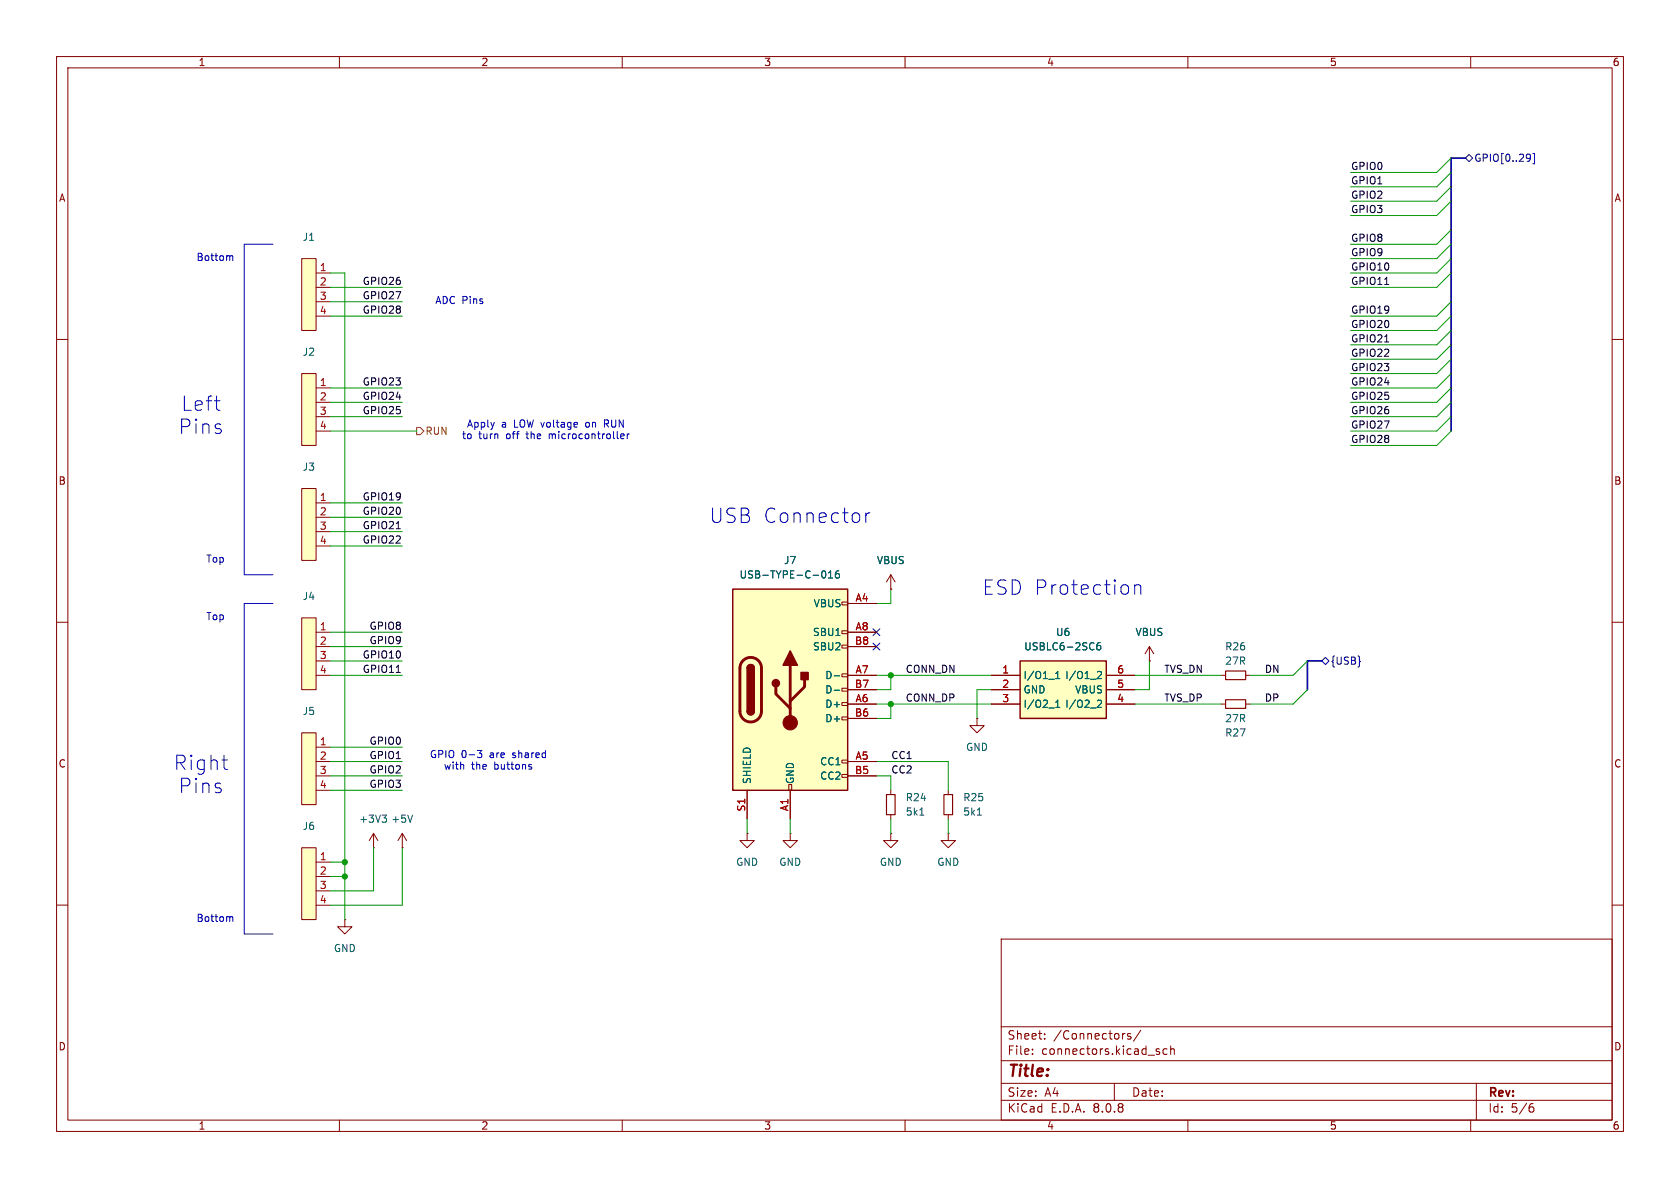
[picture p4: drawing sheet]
<svg xmlns="http://www.w3.org/2000/svg" width="297mm" height="210mm" viewBox="0 0 297 210" stroke-linecap="round" stroke-linejoin="round" font-family="sans-serif">
<g fill="none" stroke="#840000" stroke-width=".18">
<path d="M10 10h277v190h-277zM12 12h273v186h-273zM60 10v2M110 10v2M160 10v2M210 10v2M260 10v2M10 60h2M285 60h2M10 110h2M285 110h2M10 160h2"/>
<path d="M177 166h108v32h-108zM285 160h2M60 198v2M110 198v2M160 198v2M177 194.5h108M177 191.5h108M177 187.5h108M177 181.5h108M182.5 186.3v.1M182.5 185.5v.1M184.7 183.6v.1"/>
<path d="M184.7 182.8v.1M197 191.5v3M198.7 182.7h.2M199.9 182.8l-.4-.1-.2 .2 .1 .2 .5 .2v.3h-.6M201.7 182.1l-1.3 2M204.6 185.9l.4 .1v.2l-.2 .2h-.3M204.6 185.4l.4 .1M206.3 185.5l-.4-.1-.3 .3v.4l.1 .2h.6M207 185.5l.2-.1 .3 .1 .1 .9M207 184.9v1.5M210 198v2M260 198v2"/>
<path d="M261 191.5v6.5M270.6 195.7h.4l.2 .3-.1 .5-.5 .1M271 195.1l-.4 .1"/>
</g>
<path d="M53.3 86.4h2.6v12.7h-2.6z" fill="#ffffc2"/>
<path d="M53.3 86.4h2.6v12.7h-2.6zM55.9 88.9h2.5M55.9 91.4h2.5M55.9 94h2.5M55.9 96.5h2.5" fill="none" stroke="#840000" stroke-width=".18"/>
<path d="M53.3 66h2.6v12.7h-2.6z" fill="#ffffc2"/>
<path d="M53.3 66h2.6v12.7h-2.6zM55.9 68.6h2.5M55.9 71.1h2.5M55.9 73.7h2.5M55.9 76.2h2.5M215.9 119.4h.8M220.2 119.4h.8" fill="none" stroke="#840000" stroke-width=".18"/>
<path d="M216.7 118.6h3.5v1.5h-3.5z" fill="none" stroke="#840000" stroke-width=".2"/>
<path d="M53.3 45.7h2.6v12.7h-2.6z" fill="#ffffc2"/>
<path d="M53.3 45.7h2.6v12.7h-2.6zM55.9 48.3h2.5M55.9 50.8h2.5M55.9 53.3h2.5M55.9 55.9h2.5M61 162.6v1.2h1.2l-1.2 1.3-1.3-1.3h1.3M61 162.6h.1" fill="none" stroke="#840000" stroke-width=".18"/>
<path d="M53.3 109.2h2.6v12.7h-2.6z" fill="#ffffc2"/>
<path d="M53.3 109.2h2.6v12.7h-2.6zM55.9 111.8h2.5M55.9 114.3h2.5M55.9 116.8h2.5M55.9 119.4h2.5" fill="none" stroke="#840000" stroke-width=".18"/>
<path d="M129.5 104.1h20.4v35.6h-20.4z" fill="#ffffc2"/>
<g fill="none" stroke="#840000" stroke-width=".18">
<path d="M148.8 119.1h1.1v.5h-1.1zM148.8 114h1.1v.6h-1.1zM148.8 111.5h1.1v.5h-1.1zM148.8 106.4h1.1v.5h-1.1zM149.9 106.7h5M149.9 119.4h5M149.9 111.8h5M149.9 114.3h5M132.1 139.7v5.1M139.4 138.7h.6v1h-.6zM139.7 139.7v5.1M148.8 136.9h1.1v.5h-1.1z"/>
<path d="M148.8 134.4h1.1v.5h-1.1zM148.8 126.7h1.1v.6h-1.1zM148.8 124.2h1.1v.5h-1.1zM148.8 121.7h1.1v.5h-1.1zM149.9 134.6h5M149.9 124.5h5M149.9 137.2h5M149.9 127h5M149.9 121.9h5M172.7 127v1.3h1.3l-1.3 1.2-1.3-1.2h1.3M172.7 127h.1"/>
</g>
<path d="M129.5 104.1h20.4v35.6h-20.4zM132.1 118.1a.64 .64 0 0 1 .6-.6 .64 .64 0 0 1 .6 .6M132.1 125.7a.64 .64 0 0 0 .6 .7 .64 .64 0 0 0 .6-.7" fill="none" stroke="#840000" stroke-width=".25"/>
<path d="M131.4 116.8a1.9 1.9 0 0 1 2-.4 1.9 1.9 0 0 1 1.2 1.7v7.6a1.91 1.91 0 0 1-1.9 1.9 1.91 1.91 0 0 1-1.9-1.9v-7.7l.2-.7zM139.7 117.6v10.2M137.2 121.4v1.3l2.5 2.5M142.2 120.1v1.3l-2.5 2.6" fill="none" stroke="#840000" stroke-width=".51"/>
<g fill="#840000" stroke="#840000" stroke-width=".25">
<path d="M132.1 125.7h1.2a.64 .64 0 0 1-.6 .7 .64 .64 0 0 1-.6-.7z"/>
<path d="M132.1 118.1h1.2v7.6h-1.2z"/>
<path d="M132.3 117.7a.64 .64 0 0 1 .7-.2 .64 .64 0 0 1 .3 .6h-1.2z"/>
<path d="M139.7 115.1l1.3 2.5h-2.6z"/>
<path d="M141.6 118.9h1.3v1.2h-1.3z"/>
<circle cx="137.2" cy="120.8" r=".63"/>
</g>
<circle cx="139.7" cy="127.8" r="1.27" fill="#840000" stroke="#840000" stroke-width=".18"/>
<path d="M145.4 101l.2-.1a.68 .68 0 0 1 .4 .6 .68 .68 0 0 1-.4 .7l-.2-.1M146.5 102.2h.7M146.5 101.3l.3-.4v1.3M147.5 119.5h.9M148.3 100.9l-.4 .1a.86 .86 0 0 0 0 1.2l.4-.1 .1-.5-.2-.2h-.3l-.2 .2M147.5 122h.9" fill="none" stroke="#006464" stroke-width=".18"/>
<path d="M53.3 149.9h2.6v12.7h-2.6z" fill="#ffffc2"/>
<g fill="none" stroke="#840000" stroke-width=".18">
<path d="M157.5 104.1h.1M157.5 101.6v2.5M157.5 101.6l-.8 1.3M157.5 101.6l.7 1.3M203.2 116.8h.1M203.2 114.3l-.8 1.3M203.2 114.3v2.5M203.2 114.3l.8 1.3M157.5 139.7v.8M167.6 139.7v.8M53.3 149.9h2.6v12.7h-2.6zM55.9 152.4h2.5"/>
<path d="M55.9 154.9h2.5M55.9 157.5h2.5M66 149.9h.1M66 147.3l-.7 1.3M66 147.3v2.6M66 147.3l.8 1.3M71.1 149.9h.1M71.1 147.3l-.7 1.3M71.1 147.3v2.6M71.1 147.3l.8 1.3M132.1 147.3v1.3h1.2l-1.2 1.3-1.3-1.3h1.3M132.1 147.3h.1"/>
<path d="M139.7 147.3v1.3h1.3l-1.3 1.3-1.3-1.3h1.3M139.7 147.3h.1M157.5 147.3v1.3h1.2l-1.2 1.3-1.3-1.3h1.3M157.5 147.3h.1M157.5 144v.8M167.6 147.3v1.3h1.3l-1.3 1.3-1.2-1.3h1.2M167.6 147.3h.1M167.6 144v.8M55.9 160h2.5"/>
</g>
<path d="M156.7 140.5h1.5v3.5h-1.5zM166.9 140.5h1.5v3.5h-1.5z" fill="none" stroke="#840000" stroke-width=".2"/>
<path d="M67.6 144.1h.7l-.4 .5M68.1 144.6l.2 .2v.3l-.2 .3M72.9 144.1l-.4 1.3M162.6 144.1h.7M172.8 144.1h.7" fill="none" stroke="#006464" stroke-width=".18"/>
<path d="M180.3 116.8h15.3v10.2h-15.3z" fill="#ffffc2"/>
<path d="M180.3 116.8h15.3v10.2h-15.3z" fill="none" stroke="#840000" stroke-width=".25"/>
<path d="M175.3 119.4h5M195.6 119.4h5.1M175.3 121.9h5M175.3 124.5h5M195.6 121.9h5.1M195.6 124.5h5.1M215.9 124.5h.8M220.2 124.5h.8" fill="none" stroke="#840000" stroke-width=".18"/>
<path d="M186.6 120h.8M186.6 119.1l.4-.4v1.3M194 118.8l.5-.1 .2 .4-.8 .9h.8M194.5 113.6l-.4 .1a.86 .86 0 0 0 0 1.2l.5-.1v-.5l-.2-.2-.4 .1-.1 .1M186.6 124.1l.4-.3v1.2M186.6 125h.8M194 123.9l.5-.1 .2 .3-.8 .9h.8" fill="none" stroke="#006464" stroke-width=".18"/>
<path d="M216.7 123.7h3.5v1.5h-3.5z" fill="none" stroke="#840000" stroke-width=".2"/>
<path d="M53.3 129.5h2.6v12.7h-2.6z" fill="#ffffc2"/>
<g fill="none" stroke="#840000" stroke-width=".18">
<path d="M149.9 106.7h5M149.9 119.4h5M149.9 111.8h5M149.9 114.3h5M157.5 104.1h.1M175.3 119.4h5M195.6 119.4h5.1M203.2 116.8h.1M53.3 129.5h2.6v12.7h-2.6zM55.9 132.1h2.5M55.9 134.6h2.5M55.9 137.2h2.5"/>
<path d="M55.9 139.7h2.5M132.1 139.7v5.1M139.7 139.7v5.1M149.9 134.6h5M149.9 137.2h5M149.9 124.5h5M149.9 127h5M149.9 121.9h5M175.3 124.5h5M175.3 121.9h5M195.6 124.5h5.1M195.6 121.9h5.1"/>
</g>
<path d="M73.7 75.6h.6l.6 .6-.6 .6h-.6z" fill="none" stroke="#725600" stroke-width=".18"/>
<path d="M259.1 27.9l.6-.6 .6 .6-.6 .7zM270.3 27.2l.2 .2a1.07 1.07 0 0 1-.1 1M270.6 27.8l-.3 .2M271 27.1h.3v1.8h-.3M154.3 113.7l1.2 1.2M154.3 111.2l1.2 1.2M155.5 113.7l-1.2 1.2M155.5 111.2l-1.2 1.2M233.7 116.8l.6-.6 .6 .6-.6 .7z" fill="none" stroke="#000084" stroke-width=".18"/>
<path d="M244.8 50.3h.7M244.8 60.4h.7M70.1 93.5h.7M70.1 118.9h.7" fill="none" stroke="#0f0f0f" stroke-width=".18"/>
<g fill="none" stroke="#0000c2" stroke-width=".18">
<path d="M40.7 45.3h.4l.1 .7M48.3 43.2h-5.1v58.4h5.1M106.9 74.9h.4M107.3 74.2h-.4v1.3M109.7 77.1l.6-.1v-.2l-.4-.1-.2 .2 .1 .6h.5M110.9 76.7v.9M111.2 76.7l-.3 .2M153.1 90.7v1.7M153.8 90.7a.65 .65 0 0 0-.7 .4M48.3 106.7h-5.1v58.4h5.1M200.6 103.4v1.7M200.6 103.6a.63 .63 0 0 1 1.1 .1v1.4"/>
<path d="M39.2 134.3h1M40 136h.2M84.4 132.7h.8l-.4 .4 .3 .2 .1 .4-.3 .2h-.3M93.8 135.5l.2 .2-.2 .3M93.8 135.1l.1 .1M40.7 162.1h.4l.1 .8"/>
</g>
<path d="M259.1 27.9h-2.6v48.3M233.7 116.8h-2.6v5.1" fill="none" stroke="#000084" stroke-width=".3"/>
<g fill="none" stroke="#009600" stroke-width=".18">
<path d="M256.5 30.5l-2.5 2.5h-15.2M256.5 27.9l-2.5 2.6h-15.2M256.5 35.6l-2.5 2.5h-15.2M256.5 33l-2.5 2.6h-15.2M58.4 48.3h2.6v114.3M58.4 55.9h12.7M58.4 53.3h12.7M58.4 50.8h12.7M256.5 45.7l-2.5 2.6h-15.2M256.5 53.3l-2.5 2.6h-15.2M256.5 58.4l-2.5 2.6h-15.2M256.5 55.9l-2.5 2.5h-15.2"/>
<path d="M256.5 48.3l-2.5 2.5h-15.2M256.5 40.6l-2.5 2.6h-15.2M256.5 43.2l-2.5 2.5h-15.2M58.4 73.7h12.7M58.4 76.2h15.3M58.4 68.6h12.7M58.4 71.1h12.7M256.5 63.5l-2.5 2.5h-15.2M256.5 61l-2.5 2.5h-15.2M256.5 71.1l-2.5 2.6h-15.2M256.5 73.7l-2.5 2.5h-15.2M256.5 66l-2.5 2.6h-15.2"/>
<path d="M256.5 68.6l-2.5 2.5h-15.2M256.5 76.2l-2.5 2.5h-15.2M58.4 94h12.7M58.4 96.5h12.7M58.4 91.4h12.7M58.4 88.9h12.7M58.4 111.8h12.7M58.4 119.4h12.7M58.4 114.3h12.7M58.4 116.8h12.7M154.9 119.4h20.4M157.5 119.4v2.5h-2.6"/>
<path d="M157.5 104.1v2.6h-2.6M200.7 119.4h15.2M203.2 116.8v5.1h-2.5M231.1 116.8l-2.5 2.6h-7.6M58.4 134.6h12.7M58.4 137.2h12.7M58.4 139.7h12.7M58.4 132.1h12.7M154.9 124.5h20.4M154.9 137.2h2.6v2.5M154.9 134.6h12.7v5.1M157.5 124.5v2.5h-2.6"/>
<path d="M175.3 121.9h-2.6v5.1M200.7 124.5h15.2M231.1 121.9l-2.5 2.6h-7.6M58.4 152.4h2.6M58.4 154.9h2.6M66 149.9v7.6h-7.6M71.1 149.9v10.1h-12.7M132.1 144.8v2.5M139.7 144.8v2.5M157.5 144.8v2.5M167.6 144.8v2.5"/>
</g>
<g fill="none" stroke="#006464" stroke-width=".18">
<path d="M145.4 101l.2-.1a.68 .68 0 0 1 .4 .6 .68 .68 0 0 1-.4 .7l-.2-.1M146.5 102.2h.7M146.5 101.3l.3-.4v1.3M147.5 119.5h.9M148.3 100.9l-.4 .1a.86 .86 0 0 0 0 1.2l.4-.1 .1-.5-.2-.2h-.3l-.2 .2M186.6 120h.8M186.6 119.1l.4-.4v1.3M194 118.8l.5-.1 .2 .4-.8 .9h.8M194.5 113.6l-.4 .1a.86 .86 0 0 0 0 1.2l.5-.1v-.5l-.2-.2-.4 .1-.1 .1M147.5 122h.9M186.6 124.1l.4-.3v1.2M186.6 125h.8"/>
<path d="M194 123.9l.5-.1 .2 .3-.8 .9h.8"/>
</g>
<g fill="#009600" stroke="#009600" stroke-width=".18">
<circle cx="157.5" cy="124.5" r=".46"/>
<circle cx="157.5" cy="119.4" r=".46"/>
<circle cx="61" cy="154.9" r=".46"/>
<circle cx="61" cy="152.4" r=".46"/>
</g>
<g font-size="3.5" fill="#0000c2">
<text x="31.5" y="77">Pins</text>
<text x="32" y="72.9">Left</text>
<text x="125.4" y="92.7">USB Connector</text>
<text x="173.7" y="105.4">ESD Protection</text>
<text x="30.7" y="136.4">Right</text>
<text x="31.5" y="140.5">Pins</text>
</g>
<text font-size="2.8" fill="#840000" x="178" y="190.9">Title:</text>
<g font-size="2.1" fill="#840000">
<text x="178" y="184">Sheet:</text>
<text x="186.2" y="184">/Connectors/</text>
<text x="178" y="186.7">File:</text>
<text x="184.1" y="186.7">connectors.kicad_sch</text>
<text x="178" y="196.9">KiCad</text>
<text x="178" y="194.1">Size:</text>
<text x="184.7" y="194.1">A4</text>
<text x="185.7" y="196.9">E.D.A.</text>
<text x="193.3" y="196.9">8.0.8</text>
<text x="200" y="194.1">Date:</text>
<text x="263" y="194.3">Rev:</text>
<text x="263" y="196.9">Id:</text>
<text x="267.1" y="196.9">5/6</text>
</g>
<g font-size="1.8" fill="#840000">
<text x="35" y="11.9">1</text>
<text x="85" y="11.9">2</text>
<text x="135" y="11.9">3</text>
<text x="185" y="11.9">4</text>
<text x="235" y="11.9">5</text>
<text x="285" y="11.9">6</text>
<text x="10.3" y="35.9">A</text>
<text x="285.3" y="35.9">A</text>
<text x="10.3" y="85.9">B</text>
<text x="285.3" y="85.9">B</text>
<text x="10.3" y="135.9">C</text>
<text x="285.3" y="135.9">C</text>
<text x="10.3" y="185.9">D</text>
<text x="285.3" y="185.9">D</text>
<text x="35" y="199.9">1</text>
<text x="85" y="199.9">2</text>
<text x="135" y="199.9">3</text>
<text x="185" y="199.9">4</text>
<text x="235" y="199.9">5</text>
<text x="285" y="199.9">6</text>
</g>
<g font-size="1.8" fill="#000084">
<text x="260.5" y="28.8">GPIO[0..29]</text>
<text x="235.1" y="117.7">{USB}</text>
</g>
<g font-size="1.8" fill="#0f0f0f">
<text x="238.8" y="30.1">GPIO0</text>
<text x="238.8" y="35.2">GPIO2</text>
<text x="238.8" y="32.7">GPIO1</text>
<text x="238.8" y="37.8">GPIO3</text>
<text x="238.8" y="45.4">GPIO9</text>
<text x="238.8" y="42.8">GPIO8</text>
<text x="238.8" y="47.9">GPIO10</text>
<text x="64" y="53">GPIO27</text>
<text x="64" y="50.5">GPIO26</text>
<text x="238.8" y="50.5">GPIO11</text>
<text x="64" y="55.5">GPIO28</text>
<text x="238.8" y="58.1">GPIO20</text>
<text x="238.8" y="55.5">GPIO19</text>
<text x="238.8" y="60.6">GPIO21</text>
<text x="238.8" y="65.7">GPIO23</text>
<text x="238.8" y="63.2">GPIO22</text>
<text x="64" y="70.8">GPIO24</text>
<text x="64" y="68.2">GPIO23</text>
<text x="238.8" y="68.2">GPIO24</text>
<text x="238.8" y="70.8">GPIO25</text>
<text x="64" y="73.3">GPIO25</text>
<text x="238.8" y="75.9">GPIO27</text>
<text x="238.8" y="73.3">GPIO26</text>
<text x="238.8" y="78.4">GPIO28</text>
<text x="64" y="88.6">GPIO19</text>
<text x="64" y="93.6">GPIO21</text>
<text x="64" y="91.1">GPIO20</text>
<text x="64" y="96.2">GPIO22</text>
<text x="65.2" y="114">GPIO9</text>
<text x="65.2" y="111.4">GPIO8</text>
<text x="64" y="116.5">GPIO10</text>
<text x="64" y="119">GPIO11</text>
<text x="160" y="119">CONN_DN</text>
<text x="205.7" y="119">TVS_DN</text>
<text x="223.5" y="119">DN</text>
<text x="160" y="124.1">CONN_DP</text>
<text x="205.7" y="124.1">TVS_DP</text>
<text x="223.5" y="124.1">DP</text>
<text x="65.2" y="131.7">GPIO0</text>
<text x="65.2" y="134.3">GPIO1</text>
<text x="65.2" y="136.8">GPIO2</text>
<text x="157.5" y="136.8">CC2</text>
<text x="157.5" y="134.3">CC1</text>
<text x="65.2" y="139.4">GPIO3</text>
</g>
<g font-size="1.8" fill="#0000c2">
<text x="34.6" y="46.3">Bottom</text>
<text x="76.9" y="54">ADC Pins</text>
<text x="81.6" y="77.8">to</text>
<text x="82.4" y="75.8">Apply</text>
<text x="84.6" y="77.8">turn</text>
<text x="88.6" y="75.8">a</text>
<text x="89.6" y="77.8">off</text>
<text x="91" y="75.8">LOW voltage</text>
<text x="93.4" y="77.8">the</text>
<text x="97.5" y="77.8">microcontroller</text>
<text x="104" y="75.8">on</text>
<text x="107.5" y="75.8">RUN</text>
<text x="36.4" y="99.7">Top</text>
<text x="36.4" y="109.8">Top</text>
<text x="75.9" y="134.2">GPIO 0-3</text>
<text x="78.4" y="136.3">with</text>
<text x="83.3" y="136.3">the</text>
<text x="86.7" y="134.2">are</text>
<text x="87.5" y="136.3">buttons</text>
<text x="90.9" y="134.2">shared</text>
<text x="34.6" y="163.2">Bottom</text>
</g>
<g font-size="1.8" fill="#006464">
<text x="53.4" y="42.8">J1</text>
<text x="53.4" y="63.1">J2</text>
<text x="53.4" y="83.4">J3</text>
<text x="138.5" y="99.9">J7</text>
<text x="154.9" y="99.9">VBUS</text>
<text x="53.4" y="106.3">J4</text>
<text x="130.6" y="102.5">USB-TYPE-C-016</text>
<text x="143.7" y="107.5">VBUS</text>
<text x="143.6" y="112.6">SBU1</text>
<text x="186.6" y="112.6">U6</text>
<text x="200.6" y="112.6">VBUS</text>
<text x="143.6" y="115.2">SBU2</text>
<text x="181" y="115.2">USBLC6-2SC6</text>
<text x="216.5" y="115.2">R26</text>
<text x="216.5" y="117.7">27R</text>
<text x="145.8" y="125.3">D+</text>
<text x="145.8" y="120.2">D-</text>
<text x="145.8" y="122.8">D-</text>
<text x="180.8" y="120.2">I/O1_1</text>
<text x="180.8" y="122.8">GND</text>
<text x="180.8" y="125.3">I/O2_1</text>
<text x="188.2" y="125.3">I/O2_2</text>
<text x="188.2" y="120.2">I/O1_2</text>
<text x="190" y="122.8">VBUS</text>
<text x="53.4" y="126.6">J5</text>
<text x="145.8" y="127.9">D+</text>
<text x="216.5" y="130.4">R27</text>
<text x="216.5" y="127.9">27R</text>
<text x="144.9" y="135.5">CC1</text>
<text x="170.7" y="132.9">GND</text>
<text x="132.9" y="138.7" transform="rotate(-90 132.9 138.7)">SHIELD</text>
<text x="140.6" y="138.7" transform="rotate(-90 140.6 138.7)">GND</text>
<text x="144.9" y="138">CC2</text>
<text x="160" y="141.8">R24</text>
<text x="170.2" y="141.8">R25</text>
<text x="53.4" y="146.9">J6</text>
<text x="63.4" y="145.6">+3V3</text>
<text x="69.1" y="145.6">+5V</text>
<text x="160" y="144.4">5k1</text>
<text x="170.2" y="144.4">5k1</text>
<text x="130" y="153.3">GND</text>
<text x="137.7" y="153.3">GND</text>
<text x="155.4" y="153.3">GND</text>
<text x="165.6" y="153.3">GND</text>
<text x="58.9" y="168.5">GND</text>
</g>
<g font-size="1.8" fill="#a90000">
<text x="56.4" y="48">1</text>
<text x="56.4" y="50.5">2</text>
<text x="56.4" y="53.1">3</text>
<text x="56.4" y="55.6">4</text>
<text x="56.4" y="68.3">1</text>
<text x="56.4" y="70.9">2</text>
<text x="56.4" y="73.4">3</text>
<text x="56.4" y="75.9">4</text>
<text x="56.4" y="88.6">1</text>
<text x="56.4" y="91.2">2</text>
<text x="56.4" y="93.7">3</text>
<text x="56.4" y="96.3">4</text>
<text x="151.1" y="106.4">A4</text>
<text x="56.4" y="111.5">1</text>
<text x="151.1" y="111.5">A8</text>
<text x="56.4" y="114">2</text>
<text x="56.4" y="116.6">3</text>
<text x="56.4" y="119.1">4</text>
<text x="151.1" y="114">B8</text>
<text x="151.1" y="119.1">A7</text>
<text x="177.1" y="119.1">1</text>
<text x="197.4" y="119.1">6</text>
<text x="151.1" y="121.7">B7</text>
<text x="151.1" y="124.2">A6</text>
<text x="177.1" y="121.7">2</text>
<text x="177.1" y="124.2">3</text>
<text x="197.4" y="124.2">4</text>
<text x="197.4" y="121.7">5</text>
<text x="56.4" y="131.8">1</text>
<text x="151.1" y="126.7">B6</text>
<text x="56.4" y="134.4">2</text>
<text x="56.4" y="136.9">3</text>
<text x="151.1" y="136.9">B5</text>
<text x="151.1" y="134.4">A5</text>
<text x="56.4" y="139.4">4</text>
<text x="131.8" y="143.6" transform="rotate(-90 131.8 143.6)">S1</text>
<text x="139.4" y="143.5" transform="rotate(-90 139.4 143.5)">A1</text>
<text x="56.4" y="152.1">1</text>
<text x="56.4" y="154.7">2</text>
<text x="56.4" y="157.2">3</text>
<text x="56.4" y="159.8">4</text>
</g>
<text font-size="1.8" fill="#725600" x="75.1" y="77.1">RUN</text>
</svg>
